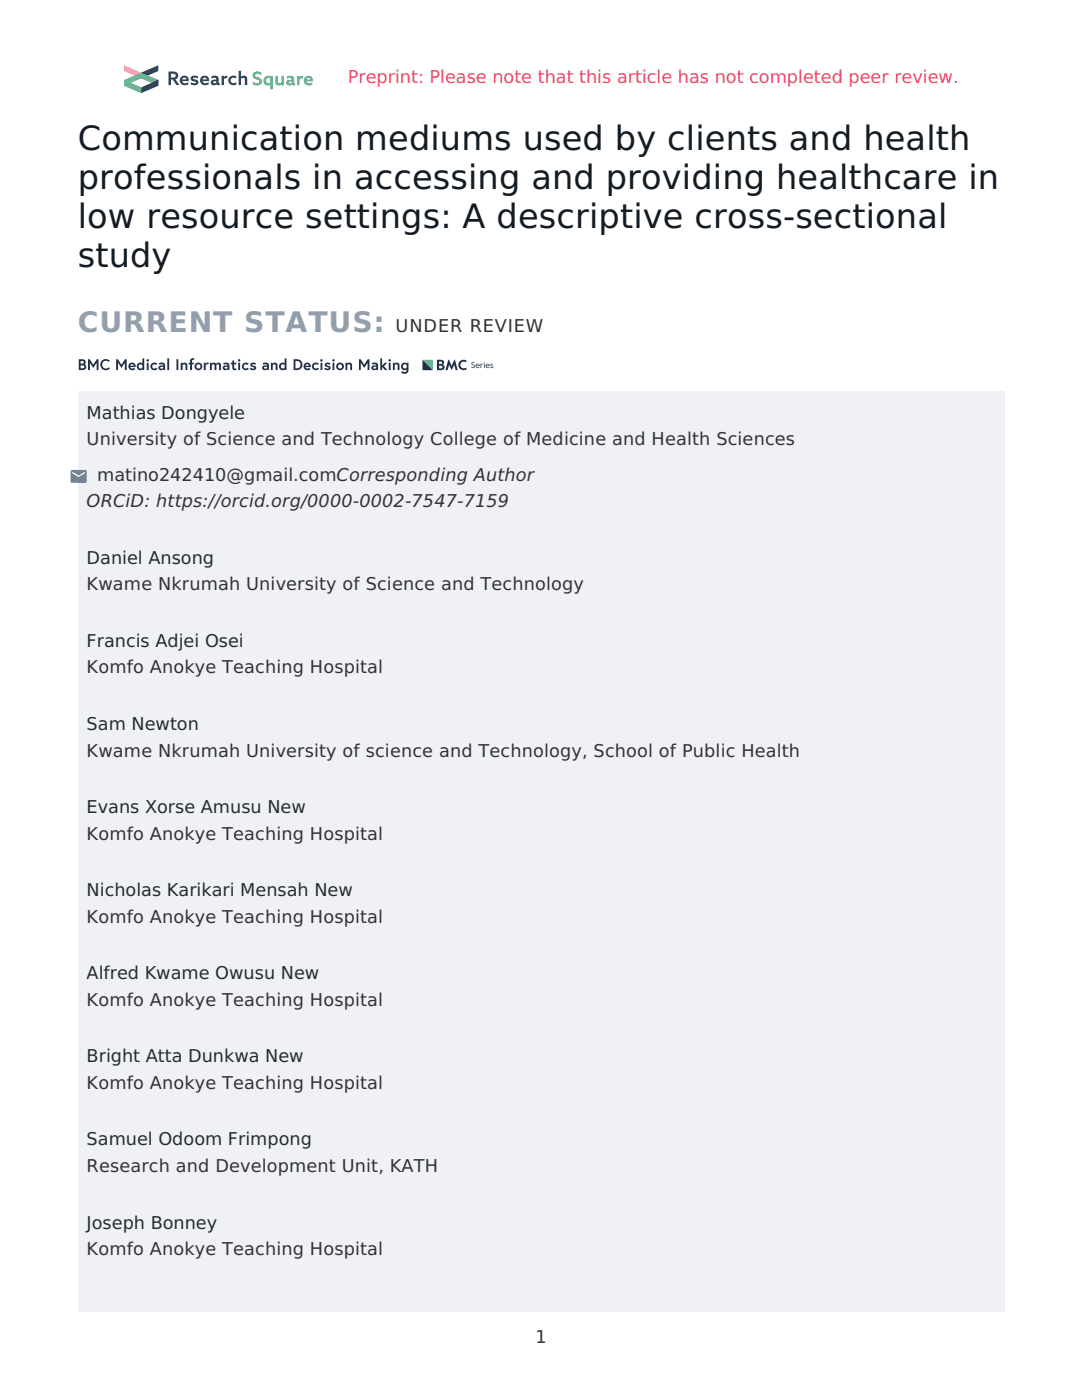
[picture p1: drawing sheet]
<svg xmlns="http://www.w3.org/2000/svg" width="216mm" height="279mm" viewBox="0 0 216 279" stroke-linecap="round" stroke-linejoin="round" font-family="sans-serif">
<path d="M15.5 78h184.9v183.8h-184.9z" fill="#eff1f5"/>
<g fill="#244261">
<path d="M47.6 14.1h.5v1.2a.7 .7 0 0 1 .8-.2 .7 .7 0 0 1 .4 .7v1.2h-.4l-.1-1.2-.2-.3-.5 .2v1.3h-.5z"/>
<path d="M45.9 15.4a1.17 1.17 0 0 1 1.2-.2v.5a.61 .61 0 0 0-.9-.1 .61 .61 0 0 0 .1 .9 .61 .61 0 0 0 .9-.1v.5a1.01 1.01 0 0 1-1.4-.2 1.01 1.01 0 0 1 .1-1.3z"/>
<path d="M44.2 15.1h.5v.3l.3-.3h.3v.5h-.3l-.3 .2v1.2h-.5z"/>
<path d="M38.2 15.2l.6-.1 .7 .1v.5l-.7-.2-.3 .1 .2 .2a.66 .66 0 0 1 .7 .3 .66 .66 0 0 1-.1 .8l-.5 .1-.7-.1v-.5l.8 .2 .2-.2-.1-.1a.67 .67 0 0 1-.8-.3 .67 .67 0 0 1 0-.8z"/>
<path d="M42.2 15.2v.5a.54 .54 0 0 1 .6-.2 .54 .54 0 0 1 .4 .4 .64 .64 0 0 0-.9 .2 .64 .64 0 0 0 .1 .9h.5a.5 .5 0 0 1 .7 0h.3v-.4l-.3-.1a1.23 1.23 0 0 0-.2-1.2l-.6-.2zM42.6 16.3l.5-.1v.3a.39 .39 0 0 1-.6-.1z"/>
<path d="M40.2 15.4a1.03 1.03 0 0 0 0 1.4 1.03 1.03 0 0 0 1.4 0v-.4l-.4 .2a.59 .59 0 0 1-.8-.4h1.3a.89 .89 0 0 0-.4-1 .89 .89 0 0 0-1.1 .2zM40.5 15.7a.44 .44 0 0 1 .4-.2 .44 .44 0 0 1 .4 .3h-.9z"/>
<path d="M36.1 15.4a1.03 1.03 0 0 0 .1 1.4 1.03 1.03 0 0 0 1.4 0v-.4l-.4 .2a.59 .59 0 0 1-.8-.4h1.3a.89 .89 0 0 0-.5-1 .89 .89 0 0 0-1.1 .2zM36.4 15.7a.44 .44 0 0 1 .5-.2 .44 .44 0 0 1 .3 .3h-.8z"/>
<path d="M33.6 14.3v2.7h.5v-1.1h.4l.7 1.1h.6l-.8-1.2a.82 .82 0 0 0 .5-1.1 .82 .82 0 0 0-1.1-.4zM34.1 14.7h.3a.43 .43 0 0 1 .7 .3 .43 .43 0 0 1-.6 .5h-.4z"/>
</g>
<g fill="#2fbc71">
<path d="M59.3 15.2h.4v.2l.4-.2h.3v.4h-.3l-.3 .3v1.1h-.5z"/>
<path d="M55 15.2h.4l.1 1.2 .2 .2 .5-.2v-1.2h.5v1.8h-.5v-.2a.71 .71 0 0 1-.8 .2 .71 .71 0 0 1-.4-.7z"/>
<path d="M50.7 14.5l.6-.2 .8 .2v.5l-.5-.2h-.6l-.1 .2 .2 .3a1.07 1.07 0 0 1 1.1 1.3 1.28 1.28 0 0 1-1.7 .2v-.5l.2 .2a.66 .66 0 0 0 1.1-.2l-.3-.4a1.05 1.05 0 0 1-1-1.2z"/>
<path d="M60.9 15.4a1.03 1.03 0 0 0 0 1.4 1.03 1.03 0 0 0 1.4 .1v-.5l-.4 .2a.59 .59 0 0 1-.8-.4h1.3a.89 .89 0 0 0-.4-1 .89 .89 0 0 0-1.1 .2zM61.2 15.7a.44 .44 0 0 1 .4-.2 .44 .44 0 0 1 .4 .4h-.9z"/>
<path d="M57.3 15.3v.4a.54 .54 0 0 1 .5-.2 .54 .54 0 0 1 .4 .5 .64 .64 0 0 0-.9 .1 .64 .64 0 0 0 .2 .9h.4a.5 .5 0 0 1 .8 0h.2v-.4l-.2-.1a1.23 1.23 0 0 0-.2-1.2l-.6-.2zM57.7 16.3h.5v.3a.39 .39 0 0 1-.6-.1z"/>
<path d="M52.8 15.4a.94 .94 0 0 0-.1 1.2 .94 .94 0 0 0 1.2 .3v.9h.5v-2.6h-1.1zM53.3 15.6h.6v.9a.55 .55 0 0 1-.8-.1 .55 .55 0 0 1 .2-.8z"/>
</g>
<path d="M24.8 13l3.4 1.5v1.1l-3.4-1.4z" fill="#ffdf5d"/>
<path d="M28.2 14.5l3.4-1.5v1.2l-3.4 1.4z" fill="#244261"/>
<path d="M24.8 16l3.4-1.5v1.1l-3.4 1.5z" fill="#97ce67"/>
<g fill="#2fbc71">
<path d="M28.2 14.5l3.4 1.5v1.1l-3.4-1.5z"/>
<path d="M24.8 16l3.4 1.4v1.2l-3.4-1.5z"/>
</g>
<path d="M28.2 17.4l3.4-1.4v1.1l-3.4 1.5z" fill="#244261"/>
<path d="M15.7 71.7v2.2h.8a.61 .61 0 0 0 .7-.5 .61 .61 0 0 0-.3-.7l.1-.1a.59 .59 0 0 0 0-.6 .59 .59 0 0 0-.6-.3zM16.1 72.9l.6 .1 .1 .4-.7 .1zM16.1 72l.5 .1 .1 .4-.6 .1zM17.6 71.7v2.2h.3v-1.5l.7 1 .7-1v1.5h.4v-2.2h-.4l-.7 1.1-.7-1.1zM20.3 72a1.12 1.12 0 0 0 0 1.6 1.12 1.12 0 0 0 1.6-.1l-.2-.2a.75 .75 0 0 1-1.1 0 .75 .75 0 0 1 0-1 .75 .75 0 0 1 1.1-.1l.2-.2a1.12 1.12 0 0 0-1.6 0zM23.2 71.7v2.2h.4v-1.5l.6 1 .7-1v1.5h.4v-2.2h-.4l-.7 1.1-.7-1.1zM25.8 72.6a.8 .8 0 0 0 .1 1.1 .8 .8 0 0 0 1.1 0l-.2-.3-.4 .2-.4-.3h1.1a.75 .75 0 0 0-.4-.9 .75 .75 0 0 0-.9 .2zM26.1 72.8l.1-.1a.37 .37 0 0 1 .5 .3h-.7zM28.4 71.5v1a.71 .71 0 0 0-.9 .2 .71 .71 0 0 0 0 .9 .71 .71 0 0 0 .9 .1v.2h.4v-2.4zM27.8 72.8a.41 .41 0 0 1 .6 .1v.4a.42 .42 0 0 1-.6 .2 .42 .42 0 0 1 0-.7zM29.3 72.4v1.5h.4v-1.5zM29.2 71.9a.25 .25 0 0 0 .5 0 .25 .25 0 0 0-.5 0zM30.2 72.6a.78 .78 0 0 0 .1 1.1 .78 .78 0 0 0 1.1-.1l-.2-.2a.43 .43 0 0 1-.7 0 .43 .43 0 0 1 0-.6 .43 .43 0 0 1 .6 .1l.3-.3-.4-.2h-.4zM32.1 73.2l.5 .1a.34 .34 0 0 1-.5 .2zM31.7 72.5l.1 .3 .6-.1 .2 .3a.54 .54 0 0 0-.8 .1 .54 .54 0 0 0 .1 .7l.4 .1 .3-.2v.2h.3v-1a.77 .77 0 0 0-1.2-.4zM33.4 71.5v2.4h.4v-2.4zM35.2 71.7v2.2h.4v-2.2zM36.1 72.4v1.5h.3v-1l.3-.2 .3 .2v1h.4v-1a.53 .53 0 0 0-.4-.5 .53 .53 0 0 0-.6 .2v-.2zM38 71.7l-.1 .7h-.3v.3h.3v1.2h.4v-1.2h.4v-.3h-.4v-.3l.1-.2h.2l.2-.3-.3-.1zM38.8 73.1a.8 .8 0 0 0 1.6 0 .8 .8 0 0 0-1.6 0zM39.2 73.1a.42 .42 0 0 1 .8 0 .42 .42 0 0 1-.8 0zM40.7 72.4v1.5h.3v-1l.5-.2 .2-.3h-.4l-.3 .2v-.2zM41.9 72.4v1.5h.4v-1l.2-.2 .3 .1v1.1h.4v-1l.3-.2 .2 .1v1.1h.4l-.1-1.3a.53 .53 0 0 0-.9 0l-.2-.2h-.4l-.3 .2v-.2zM44.9 73.2l.5 .1a.34 .34 0 0 1-.5 .2zM44.5 72.5l.2 .3 .5-.1 .2 .3a.54 .54 0 0 0-.8 .1 .54 .54 0 0 0 .1 .7l.4 .1 .3-.2v.2h.4v-1a.77 .77 0 0 0-1.3-.4zM46.3 72v.4h-.2v.3h.2v.7a.53 .53 0 0 0 .3 .5 .53 .53 0 0 0 .6-.1l-.1-.3h-.3l-.1-.2v-.6h.5v-.3h-.5v-.4zM47.5 72.4v1.5h.4v-1.5zM47.5 71.9a.25 .25 0 0 0 .5 0 .25 .25 0 0 0-.5 0zM48.5 72.6a.78 .78 0 0 0 0 1.1 .78 .78 0 0 0 1.2-.1l-.3-.2a.43 .43 0 0 1-.6 0 .43 .43 0 0 1 0-.6 .43 .43 0 0 1 .6 .1l.3-.3-.4-.2h-.4zM50 72.6l-.1 .2a.77 .77 0 0 0 .8 .5v.2l-.2 .1-.5-.2-.2 .2a.78 .78 0 0 0 1.3-.2 .9 .9 0 0 0-.8-.6l.3-.1 .3 .1 .2-.3-.2-.1a.83 .83 0 0 0-.9 .2zM52.8 73.2l.5 .1a.34 .34 0 0 1-.5 .2zM52.4 72.5l.1 .3 .6-.1 .2 .3a.54 .54 0 0 0-.8 .1 .54 .54 0 0 0 .1 .7l.4 .1 .3-.2v.2h.4v-1a.77 .77 0 0 0-1.3-.4zM54.1 72.4v1.5h.3v-1l.3-.2 .3 .2v1h.4v-1a.53 .53 0 0 0-.4-.5 .53 .53 0 0 0-.6 .2v-.2zM56.8 71.5v1a.71 .71 0 0 0-1 .2 .71 .71 0 0 0 .1 .9 .71 .71 0 0 0 .9 .1v.2h.4v-2.4zM56.2 72.8a.41 .41 0 0 1 .6 .1v.4a.42 .42 0 0 1-.6 .2 .42 .42 0 0 1 0-.7zM58.6 71.7v2.2a1.25 1.25 0 0 0 1.8-1.1 1.25 1.25 0 0 0-1.8-1.1zM59 72a.77 .77 0 0 1 1 .8 .77 .77 0 0 1-1 .7zM60.8 72.6a.8 .8 0 0 0 0 1.1 .8 .8 0 0 0 1.1 0l-.1-.3-.4 .2-.5-.3h1.1a.75 .75 0 0 0-.3-.9 .75 .75 0 0 0-.9 .2zM61 72.8l.1-.1a.37 .37 0 0 1 .6 .3h-.8zM62.5 72.6a.78 .78 0 0 0 0 1.1 .78 .78 0 0 0 1.1-.1l-.2-.2a.43 .43 0 0 1-.6 0 .43 .43 0 0 1-.1-.6 .43 .43 0 0 1 .7 .1l.2-.3-.4-.2h-.4zM64 72.4v1.5h.3v-1.5zM63.9 71.9a.25 .25 0 0 0 .5 0 .25 .25 0 0 0-.5 0zM64.8 72.6v.2a.77 .77 0 0 0 .7 .5v.2l-.2 .1-.4-.2-.2 .2a.78 .78 0 0 0 1.3-.2 .9 .9 0 0 0-.9-.6l.3-.1 .4 .1 .2-.3-.2-.1a.83 .83 0 0 0-1 .2zM66.3 72.4v1.5h.4v-1.5zM66.3 71.9a.25 .25 0 0 0 .5 0 .25 .25 0 0 0-.5 0zM67.1 73.1a.78 .78 0 0 0 1.5 0 .78 .78 0 0 0-1.5 0zM67.4 73.1a.45 .45 0 0 1 .9 0 .45 .45 0 0 1-.9 0zM68.9 72.4v1.5h.4v-1l.3-.2 .3 .2v1h.4v-1a.53 .53 0 0 0-.4-.5 .53 .53 0 0 0-.6 .2v-.2zM71.6 71.7v2.2h.4v-1.5l.7 1 .6-1v1.5h.4v-2.2h-.3l-.7 1.1-.7-1.1zM74.6 73.2l.5 .1a.34 .34 0 0 1-.5 .2zM74.2 72.5l.1 .3 .6-.1 .2 .3a.54 .54 0 0 0-.8 .1 .54 .54 0 0 0 .1 .7l.4 .1 .3-.2v.2h.3v-1a.77 .77 0 0 0-1.2-.4zM75.9 71.5v2.4h.4v-.7l.5 .7h.5l-.7-.8 .7-.7h-.5l-.5 .6v-1.5zM77.6 72.4v1.5h.3v-1.5zM77.5 71.9a.25 .25 0 0 0 .5 0 .25 .25 0 0 0-.5 0zM78.4 72.4v1.5h.4v-1l.3-.2 .2 .2v1h.4v-1a.53 .53 0 0 0-.4-.5 .53 .53 0 0 0-.6 .2v-.2zM80.2 72.6a.73 .73 0 0 0-.1 1 .73 .73 0 0 0 1 .1 .49 .49 0 0 1-.3 .6 .49 .49 0 0 1-.6-.3l-.2 .3 .2 .2a.81 .81 0 0 0 1.3-.6v-1.5h-.3v.2l-.5-.2zM80.5 72.8a.41 .41 0 0 1 .6 .1v.4a.42 .42 0 0 1-.6 .2 .42 .42 0 0 1 0-.7z" fill="#1b3051"/>
<path d="M94.2 72.3h.5v.2l-.3-.1-.2 .1 .2 .3a.35 .35 0 0 1 .4 .3 .35 .35 0 0 1-.4 .4 .35 .35 0 0 1-.3-.3 .29 .29 0 0 0 .3 .1 .29 .29 0 0 0 .2-.3 .29 .29 0 0 0-.4-.2l-.1-.3zM95 72.7l.5-.1 .2 .4-.7 .1a.35 .35 0 0 0 .3 .2 .35 .35 0 0 0 .4-.1 .42 .42 0 0 1-.7 .2 .42 .42 0 0 1 0-.7zM95.1 72.8l-.1 .1h.6l-.2-.2zM95.9 72.6l.1 .1 .4-.1v.2l-.2-.1-.2 .2v.5h-.1zM96.5 72.3a.1 .1 0 0 1 .2 0 .1 .1 0 0 1-.2 0zM96.6 72.6h.1v.8h-.1zM97 72.7l.5-.1 .2 .4-.7 .1a.35 .35 0 0 0 .3 .2 .35 .35 0 0 0 .3-.1 .42 .42 0 0 1-.6 .2 .42 .42 0 0 1 0-.7zM97.1 72.8l-.1 .1h.6l-.2-.2zM97.9 72.6h.5v.2l-.4-.1v.2a.29 .29 0 0 1 .4 .2 .29 .29 0 0 1-.2 .3 .29 .29 0 0 1-.3-.1h.3v-.2a.31 .31 0 0 1-.3-.1 .31 .31 0 0 1 0-.4z" fill="#002c51"/>
<path d="M87.2 71.8v2.1h.8a.57 .57 0 0 0 .7-.4 .57 .57 0 0 0-.4-.7 .53 .53 0 0 0 .3-.7 .53 .53 0 0 0-.7-.3zM87.6 73h.6l.1 .4-.7 .1zM87.6 72.2h.6v.4h-.6zM89.4 71.8l-.5 2.1h.4l.3-1.1 .5 1 .5-1 .3 1.1h.4l-.5-2.1h-.1l-.6 1.2-.5-1.2zM91.7 72.2a1.07 1.07 0 0 0 0 1.3 1.07 1.07 0 0 0 1.4 .2l-.1-.3a.69 .69 0 0 1-.9-.1 .69 .69 0 0 1-.1-.9 .69 .69 0 0 1 1-.1l.1-.3a1.11 1.11 0 0 0-1.4 .2z" fill="#1b3051"/>
<path d="M84.3 71.8h2.1v2.1z" fill="#00cba8"/>
<path d="M84.3 71.8l2.1 2.1h-2.1z" fill="#1b3051"/>
<path d="M14.2 93.8l-.1 .3v1.9l.1 .3 2.8 .1 .3-.2v-2.1l-.1-.3zM14.4 94.3l.2-.1 1.1 .7 1.1-.7 .2 .1-1.3 .9-1.2-.7z" fill="#4b81bf"/>
<g font-size="6.7" fill="#131b23">
<text x="15.5" y="30">Communication mediums used by clients and health</text>
<text x="15.5" y="37.7">professionals in accessing and providing healthcare in</text>
<text x="15.5" y="45.5">l</text>
<text x="17.4" y="45.5">ow resource settings: A descriptive cross-sectional</text>
<text x="15.5" y="53.3">study</text>
</g>
<text font-size="5.6" fill="#949fad" x="15.5" y="66.3">CURRENT STATUS:</text>
<text font-size="3.5" fill="#f14668" x="69.4" y="16.6">Preprint: Please note that this article has not completed peer review.</text>
<g font-size="3.5" fill="#333">
<text x="78.9" y="66.3">UNDER REVIEW</text>
<text x="17.3" y="88.9">University of Science and Technology College of Medicine and Health Sciences</text>
<text x="19.4" y="96">matino242410@gmail.comCorresponding Author</text>
<text x="17.3" y="101.2">ORCiD: https://orcid.org/0000-0002-7547-7159</text>
<text x="17.3" y="117.8">Kwame Nkrumah University of Science and Technology</text>
<text x="17.3" y="134.4">Komfo Anokye Teaching Hospital</text>
<text x="17.3" y="151">Kwame Nkrumah University of science and Technology, School of Public Health</text>
<text x="17.3" y="167.6">Komfo Anokye Teaching Hospital</text>
<text x="17.3" y="184.1">Komfo Anokye Teaching Hospital</text>
<text x="17.3" y="200.7">Komfo Anokye Teaching Hospital</text>
<text x="17.3" y="217.3">Komfo Anokye Teaching Hospital</text>
<text x="17.3" y="233.9">Research and Development Unit, KATH</text>
<text x="17.3" y="250.5">Komfo Anokye Teaching Hospital</text>
<text x="106.8" y="268.1">1</text>
</g>
<g font-size="3.5" fill="#242c35">
<text x="17.3" y="83.6">Mathias Dongyele</text>
<text x="17.3" y="112.5">Daniel Ansong</text>
<text x="17.3" y="129.1">Francis Adjei Osei</text>
<text x="17.3" y="145.7">Sam Newton</text>
<text x="17.3" y="162.3">Evans Xorse Amusu New</text>
<text x="17.3" y="178.9">Nicholas Karikari Mensah New</text>
<text x="17.3" y="195.4">Alfred Kwame Owusu New</text>
<text x="17.3" y="212">Bright Atta Dunkwa New</text>
<text x="17.3" y="228.6">Samuel Odoom Frimpong</text>
<text x="17.3" y="245.2">Joseph Bonney</text>
</g>
</svg>
